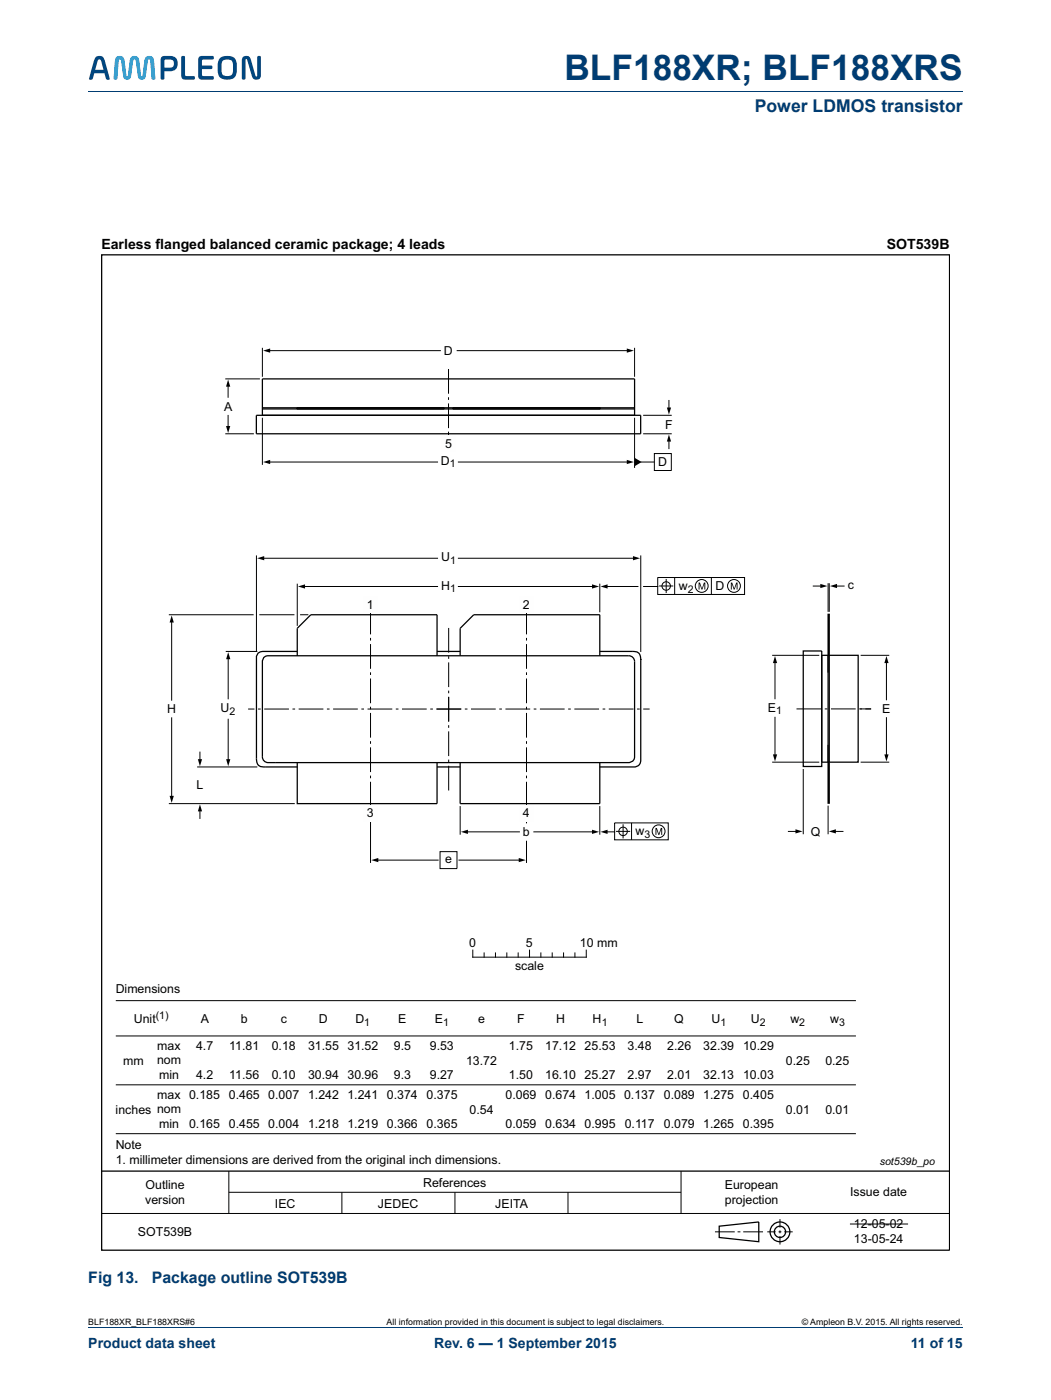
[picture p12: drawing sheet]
<svg xmlns="http://www.w3.org/2000/svg" width="210mm" height="280mm" viewBox="0 0 210 280" stroke-linecap="round" stroke-linejoin="round" font-family="sans-serif">
<path d="M17.6 18.3h174.7M17.6 265.3h174.7" fill="none" stroke="#003c72" stroke-width=".2"/>
<g fill="#00467f">
<path d="M36.2 11.3l.3-.1 .4 .1 .1 3.8 1.9 .2-.1 .6h-1.8a.71 .71 0 0 1-.8-.8z"/>
<path d="M39.8 11.4l.6-.2h2l.3 .1-.1 .6h-2l-.2 .1-.1 1.1h2l.1 .4-.1 .3h-2v1.1l.3 .3h2l.1 .6-.3 .1h-2a.71 .71 0 0 1-.8-.8v-3.1z"/>
<path d="M19.7 11.9l-.7 2h1.7l-.6-1.8-.1-.2zM19.1 11.4a1.15 1.15 0 0 1 1.3-.1 1.15 1.15 0 0 1 .6 1.1l.9 3.2-.1 .3-.6-.1-.3-1.2h-2.1l-.3 1.2-.7 .1v-.3l.9-3.2z"/>
<path d="M32.9 12l-.1 1.5h1.1a.82 .82 0 0 0 .8-.8 .82 .82 0 0 0-.8-.8zM32.3 11.4a3.4 3.4 0 0 1 2.8 .2 1.59 1.59 0 0 1 .3 1.7 1.59 1.59 0 0 1-1.5 .9h-1.1v1.6l-.4 .1-.3-.1v-3.8z"/>
<path d="M44.5 12.2a3.2 3.2 0 0 0 .1 2.8 1.19 1.19 0 0 0 1.3 .2 1.19 1.19 0 0 0 .6-1.2 2.2 2.2 0 0 0-.3-2l-1.1-.1zM43.9 11.7a2.36 2.36 0 0 1 3.2 .2 4.5 4.5 0 0 1-.2 3.5 2.35 2.35 0 0 1-3.2-.2 4.5 4.5 0 0 1 .2-3.5z"/>
</g>
<path d="M23.3 11.3a1 1 0 0 1 1.1 0 1 1 0 0 1 .5 .9l.3 2.8 .2 .3 .1-.3 .4-2.8a.97 .97 0 0 1 1-1 .97 .97 0 0 1 .9 1l.4 2.8 .1 .3 .2-.3 .3-2.8a.98 .98 0 0 1 1-1 .98 .98 0 0 1 1 1l.2 3.6-.4 .1-.3-.1-.3-3.6-.2-.3-.3 .3-.4 2.9a.8 .8 0 0 1-.8 .8 .8 .8 0 0 1-.8-.8l-.4-2.9-.2-.3-.3 .3-.4 2.9a.8 .8 0 0 1-.8 .8 .8 .8 0 0 1-.8-.8l-.4-2.9-.3-.3-.2 .3-.3 3.6-.4 .1-.3-.1 .2-3.6z" fill="#00a4e4"/>
<path d="M48.5 11.4a1.01 1.01 0 0 1 1.1-.1 1.01 1.01 0 0 1 .6 .8l.8 3.1 .2 .1 .2-.2v-3.8l.3-.1 .4 .1v3.7a.94 .94 0 0 1-.9 .9 .94 .94 0 0 1-1-.9l-.8-3.1-.2-.1-.2 .2v3.8l-.3 .1-.4-.1v-3.7z" fill="#00467f"/>
<g fill="none" stroke="#000" stroke-width=".2">
<path d="M51.2 111v19.3M52.5 111.6h34.9M59.4 116.6v8.5M60.6 117.2h26.8M91.5 117.2h27M91.5 111.6h35.2M119.8 116.6v5.7M121.1 117.2h6.3M128 111v19.3M128.5 117.2h2.9M131.4 115.4h17.3v3.4h-17.3zM131.6 117.1h2.9"/>
<path d="M133.1 115.7v2.8M134.7 115.4v3.4M142.1 115.4v3.4M162.4 117.1h1.7M165.4 116.5v5.8M165.6 116.5v5.8M166.9 117.1h1.7M33.7 122.8h17M34.3 124.1v15.8M45.1 130.2h6.3M45.6 131.4v8.2M51.8 122.8h7"/>
<path d="M59.9 122.8h1.7M74 121.8v5M74 127.5v.5M74 128.7v4.9M74 134.3v.6M74 135.6v4.9M89.6 125.5v4.9M89.6 131.1v.6M89.6 132.4v4.9M89.6 138v.5M89.6 139.2v5M105.2 121.8v5"/>
<path d="M105.2 127.5v.5M105.2 128.7v4.9M105.2 134.3v.6M105.2 135.6v4.9M154.2 130.9h9.4M154.8 132.2v7.4M171.9 130.9h5.7M177 132.2v7.6M34.3 143.4v15.9M39.4 153.3h12M39.9 150.3v1.7M45.6 143.7v8.3"/>
<path d="M49.5 141.7h1.3M51.5 141.7h.6M52.8 141.7h4.9M58.4 141.7h.5M59.6 141.7h5M65.3 141.7h.5M66.5 141.7h5M72.2 141.7h.5M73.4 141.7h4.9M74 141.2v.6M74 142.5v4.9M74 148.1v.5"/>
<path d="M74 149.3v5M74 155v.5M74 156.2v5M79 141.7h.6M80.3 141.7h4.9M85.9 141.7h.6M87.2 141.7h4.9M89.6 144.9v.5M89.6 146.1v5M89.6 151.8v.5M89.6 153v5M92.8 141.7h.6"/>
<path d="M94.1 141.7h4.9M99.7 141.7h.5M100.9 141.7h5M105.2 141.2v.6M105.2 142.5v4.9M105.2 148.1v.5M105.2 149.3v5M105.2 155v.5M105.2 156.2v5M106.6 141.7h.5M107.8 141.7h5M113.5 141.7h.5"/>
<path d="M114.7 141.7h4.9M120.4 141.7h.5M121.6 141.7h4.9M127.2 141.7h.6M128.5 141.7h1.2M154.2 152.3h9.4M154.8 143.3v7.7M159.1 141.7h4.9M160.4 153.7v13M164.7 141.7h.5M166 141.7h4.9M171.6 141.7h2.4"/>
<path d="M171.9 152.3h5.7M177 143.4v7.6M33.7 160.6h25.2M39.9 161.9v1.6M74 161.7v10.7M75.3 171.9h12.2M87.9 170.2h3.4v3.4h-3.4zM91.7 171.9h12.2M91.9 161.1v5.7M93.2 166.2h10.5M105.2 161.7v2.8M105.2 168v4.4"/>
<path d="M106.6 166.2h11.9M119.8 161.1v5.7M121.1 166.2h1.7M122.7 164.4h10.8v3.4h-10.8zM123 166.1h2.9M124.4 164.7v2.8M126.1 164.4v3.4M157.5 166.1h1.7M165.4 161v5.7M166.7 166.1h1.7M23.1 200h147.8M94.4 189.9v1.4h22.7v-1.4"/>
<path d="M96.7 190.4v.9M99 190.4v.9M101.2 190.4v.9M103.5 190.4v.9M105.8 189.9v1.4M108 190.4v.9M110.3 190.4v.9M112.6 190.4v.9M114.8 190.4v.9M23.1 207h147.8M23.1 216.8h147.8M23.1 226.5h147.8"/>
<path d="M45.7 234v8.5M45.7 238.2h90.3M68.3 238.2v4.3M90.9 238.2v4.3M113.4 238.2v4.3M136 234v8.5M20.3 242.5h169.3M142.8 246.2h3.9M147.3 246.2h.6M148.4 246.2h4M153.2 246.2h1.7M155.5 246.2h.6"/>
<path d="M155.8 245.9v.5M155.8 243.6v1.7M155.8 247v1.7M156.6 246.2h1.7M169.7 244.6h11.7"/>
<circle cx="133" cy="117.1" r=".85"/>
<circle cx="140.1" cy="117.1" r="1.28"/>
<circle cx="146.6" cy="117.1" r="1.28"/>
<circle cx="124.4" cy="166.1" r=".85"/>
<circle cx="131.5" cy="166.1" r="1.28"/>
</g>
<g fill="none" stroke="#000" stroke-width=".25">
<path d="M20.3 50.9h169.3v198.9h-169.3zM52.7 131.4l.3-.2 .6-.2h72a1.15 1.15 0 0 1 1.1 1.2v19a1.16 1.16 0 0 1-1.1 1.2h-72a1.15 1.15 0 0 1-1.2-1.2v-19zM59.4 130.2h-6.8a1.19 1.19 0 0 0-1.4 1.1v20.2a1.42 1.42 0 0 0 1.8 1.8h6.4M87.3 130.2h4.6M87.3 131v-8.2h-25.2l-2.7 2.8v5.4M119.8 130.2h6.4a1.41 1.41 0 0 1 1.8 1.7v-.2M119.8 131v-8.2h-25.2l-2.7 2.8v5.4M128 131.9v20a1.26 1.26 0 0 1-1.3 1.4h-6.9M160.4 130.1h3.7v23.1h-3.7zM165.4 134.4v-11.6h.2v37.7h-.2v-11.7M165.4 130.9h6v21.4h-6M165.4 130.9h-1.3v21.4h1.3"/>
<path d="M165.4 130.9v21.4M59.4 152.4v8.2h27.9v-8.2M87.3 153.3h4.6M119.8 152.4v8.2h-27.9v-8.2M20.3 234h169.3M143.6 245l7.9-.8v3.9l-7.9-.8z"/>
<circle cx="155.8" cy="246.2" r="1.13"/>
<circle cx="155.8" cy="246.2" r="1.98"/>
</g>
<g fill="#000">
<path d="M51.4 111.6l1.4-.5v.9zM59.5 117.2l1.4-.4v.8zM118.2 116.8l1.4 .4-1.4 .4zM119.9 117.2l1.4-.4v.8zM126.4 111.1l1.4 .5-1.4 .4zM139.5 116.4h.3l.4 1.2 .4-1.2h.3v1.4h-.2v-1.2l-.4 1.2h-.2l-.4-1.2v1.2h-.2zM146 116.4h.2l.4 1.2 .4-1.2h.3v1.4h-.2v-1.2l-.4 1.2h-.2l-.4-1.2v1.2h-.1zM163.8 116.7l1.4 .4-1.4 .4zM165.8 117.1l1.4-.4v.8zM34.3 123l.4 1.4h-.8zM45.6 130.3l.4 1.4h-.8zM154.8 131.1l.4 1.4h-.8z"/>
<path d="M177 131.1l.5 1.4h-.9zM33.9 159h.8l-.4 1.4zM39.5 151.7h.9l-.5 1.4zM45.2 151.7h.8l-.4 1.4zM154.4 150.7h.8l-.4 1.5zM176.6 150.7h.9l-.5 1.5zM39.9 160.7l.5 1.4h-.9zM74.1 171.9l1.5-.5v.9zM92 166.2l1.5-.4v.8zM103.6 171.4l1.4 .5-1.4 .4zM118.2 165.8l1.4 .4-1.4 .4zM119.9 166.2l1.4-.4v.8z"/>
<path d="M130.9 165.4h.3l.4 1.2 .4-1.2h.2v1.4h-.1v-1.1l-.4 1.1h-.2l-.4-1.1v1.1h-.2zM158.9 165.7l1.4 .4-1.4 .5zM165.5 166.1l1.4-.4v.9z"/>
</g>
<g fill="#fefefe">
<path d="M72.6 119.2h2.8v3.3h-2.8z"/>
<path d="M103.7 119.2h2.9v3.3h-2.9z"/>
<path d="M72.6 160.8h2.8v3.3h-2.8z"/>
<path d="M103.7 160.8h2.9v3.3h-2.9z"/>
</g>
<g fill="none" stroke="#000" stroke-width=".2">
<path d="M45 75.7h6.9M45.6 77v2.4M52.4 69.5v5.8M53.7 70.1h34.3M89.6 73.7v5M89.6 79.4v.5M91.3 70.1h34.2M126.7 69.5v5.8M45 86.7h5.7M45.6 83v2.4M52.4 83.5v9.4M53.7 92.3h33.7"/>
<path d="M89.6 86.4v2.2v-1.1M89.6 80.6v5M89.6 86.3v.5M91.5 92.3h34M126.7 83.5v10M127.9 92.3h2.8M128.4 86.7h5.8M128.4 83h5.8M130.7 90.6h3.4v3.4h-3.4zM133.6 80v1.7M133.6 88v1.6"/>
</g>
<path d="M45.6 75.9l.4 1.4h-.9zM52.5 70.1l1.5-.5v.9zM125.2 69.6l1.4 .5-1.4 .4zM45.1 85.1h.9l-.4 1.4zM52.5 92.3l1.5-.4v.8zM125.2 91.9l1.4 .4-1.4 .4zM126.7 91.5l1.4 .8-1.4 .9zM133.6 86.8l.4 1.4h-.8zM133.2 81.4h.8l-.4 1.4z" fill="#000"/>
<path d="M51.2 83h76.8v3.7h-76.8zM52.4 83v-7.3h74.3v7.3M52.4 81.7h74.3M52.4 81.5h74.3M59.3 81.5v.2M88.7 81.5v.2M90.4 81.5v.2M119.9 81.5v.2" fill="none" stroke="#000" stroke-width=".25"/>
<path d="M88.1 86.9h2.9v3.3h-2.9z" fill="#fefefe"/>
<text font-size="7" fill="#003c72" x="112.7" y="16">BLF188XR; BLF188XRS</text>
<text font-size="3.5" fill="#003c72" x="150.7" y="22.4">Power LDMOS transistor</text>
<g font-size="3.2" fill="#003c72">
<text x="17.6" y="256.3">Fig 13.</text>
<text x="30.3" y="256.3">Package outline SOT539B</text>
</g>
<g font-size="2.8">
<text x="20.2" y="49.7">Earless flanged balanced ceramic package; 4 leads</text>
<text x="177.1" y="49.7">SOT539B</text>
</g>
<g font-size="2.8" fill="#003c72">
<text x="17.6" y="269.3">Product data sheet</text>
<text x="86.7" y="269.3">Rev. 6 — 1 September 2015</text>
<text x="181.9" y="269.3">11 of 15</text>
</g>
<g font-size="2.5">
<text x="88.6" y="70.9">D</text>
<text x="44.8" y="82">A</text>
<text x="88.9" y="89.5">5</text>
<text x="132.8" y="85.7">F</text>
<text x="88.1" y="92.9">D</text>
<text x="131.4" y="93.2">D</text>
<text x="88.1" y="112.1">U</text>
<text x="88.1" y="117.8">H</text>
<text x="135.6" y="117.9">w</text>
<text x="142.9" y="117.9">D</text>
<text x="169.3" y="117.7">c</text>
<text x="73.3" y="121.7">1</text>
<text x="104.4" y="121.7">2</text>
<text x="33.4" y="142.6">H</text>
<text x="44.1" y="142.3">U</text>
<text x="153.3" y="142.2">E</text>
<text x="176.2" y="142.4">E</text>
<text x="39.2" y="157.7">L</text>
<text x="73.3" y="163.3">3</text>
<text x="104.4" y="163.3">4</text>
<text x="104.4" y="167.1">b</text>
<text x="126.9" y="166.9">w</text>
<text x="161.9" y="167">Q</text>
<text x="88.9" y="172.5">e</text>
<text x="93.7" y="189.2">0</text>
<text x="105" y="189.2">5</text>
<text x="115.8" y="189.2">10 mm</text>
<text x="102.9" y="193.9">scale</text>
<text x="23.1" y="198.5">Dimensions</text>
<text x="26.7" y="204.4">Unit</text>
<text x="31.4" y="209.7">max</text>
<text x="39.2" y="209.7">4.7</text>
<text x="40.1" y="204.4">A</text>
<text x="45.8" y="209.7">11.81</text>
<text x="48.1" y="204.4">b</text>
<text x="54.3" y="209.7">0.18</text>
<text x="56.1" y="204.4">c</text>
<text x="61.5" y="209.7">31.55</text>
<text x="63.7" y="204.4">D</text>
<text x="69.4" y="209.7">31.52</text>
<text x="71" y="204.4">D</text>
<text x="78.7" y="209.7">9.5</text>
<text x="79.6" y="204.4">E</text>
<text x="85.8" y="209.7">9.53</text>
<text x="86.9" y="204.4">E</text>
<text x="95.5" y="204.4">e</text>
<text x="101.7" y="209.7">1.75</text>
<text x="103.3" y="204.4">F</text>
<text x="108.9" y="209.7">17.12</text>
<text x="111.1" y="204.4">H</text>
<text x="116.8" y="209.7">25.53</text>
<text x="118.4" y="204.4">H</text>
<text x="125.3" y="209.7">3.48</text>
<text x="127.1" y="204.4">L</text>
<text x="133.3" y="209.7">2.26</text>
<text x="134.7" y="204.4">Q</text>
<text x="140.5" y="209.7">32.39</text>
<text x="142.1" y="204.4">U</text>
<text x="148.4" y="209.7">10.29</text>
<text x="150" y="204.4">U</text>
<text x="157.9" y="204.4">w</text>
<text x="165.8" y="204.4">w</text>
<text x="24.6" y="212.7">mm</text>
<text x="31.4" y="212.7">nom</text>
<text x="31.8" y="215.7">min</text>
<text x="39.2" y="215.7">4.2</text>
<text x="45.8" y="215.7">11.56</text>
<text x="54.3" y="215.7">0.10</text>
<text x="61.5" y="215.7">30.94</text>
<text x="69.4" y="215.7">30.96</text>
<text x="78.7" y="215.7">9.3</text>
<text x="85.8" y="215.7">9.27</text>
<text x="93.1" y="212.7">13.72</text>
<text x="101.7" y="215.7">1.50</text>
<text x="108.9" y="215.7">16.10</text>
<text x="116.8" y="215.7">25.27</text>
<text x="125.3" y="215.7">2.97</text>
<text x="133.3" y="215.7">2.01</text>
<text x="140.5" y="215.7">32.13</text>
<text x="148.4" y="215.7">10.03</text>
<text x="157" y="212.7">0.25</text>
<text x="164.8" y="212.7">0.25</text>
<text x="31.4" y="219.5">max 0.185</text>
<text x="45.7" y="219.5">0.465</text>
<text x="53.6" y="219.5">0.007</text>
<text x="61.5" y="219.5">1.242</text>
<text x="69.4" y="219.5">1.241</text>
<text x="77.3" y="219.5">0.374</text>
<text x="85.2" y="219.5">0.375</text>
<text x="101" y="219.5">0.069</text>
<text x="108.9" y="219.5">0.674</text>
<text x="116.8" y="219.5">1.005</text>
<text x="124.6" y="219.5">0.137</text>
<text x="132.6" y="219.5">0.089</text>
<text x="140.5" y="219.5">1.275</text>
<text x="148.4" y="219.5">0.405</text>
<text x="23.1" y="222.5">inches nom</text>
<text x="31.8" y="225.4">min</text>
<text x="37.8" y="225.4">0.165</text>
<text x="45.7" y="225.4">0.455</text>
<text x="53.6" y="225.4">0.004</text>
<text x="61.5" y="225.4">1.218</text>
<text x="69.4" y="225.4">1.219</text>
<text x="77.3" y="225.4">0.366</text>
<text x="85.2" y="225.4">0.365</text>
<text x="93.8" y="222.5">0.54</text>
<text x="101" y="225.4">0.059</text>
<text x="108.9" y="225.4">0.634</text>
<text x="116.8" y="225.4">0.995</text>
<text x="124.8" y="225.4">0.117</text>
<text x="132.6" y="225.4">0.079</text>
<text x="140.5" y="225.4">1.265</text>
<text x="148.4" y="225.4">0.395</text>
<text x="157" y="222.5">0.01</text>
<text x="164.8" y="222.5">0.01</text>
<text x="23.1" y="229.6">Note</text>
<text x="23.1" y="232.6">1. millimeter dimensions are derived from the original inch dimensions.</text>
<text x="29.1" y="237.6">Outline</text>
<text x="84.5" y="237.1">References</text>
<text x="144.8" y="237.6">European</text>
<text x="169.8" y="239.1">Issue date</text>
<text x="29" y="240.6">version</text>
<text x="54.9" y="241.3">IEC</text>
<text x="75.5" y="241.3">JEDEC</text>
<text x="98.9" y="241.3">JEITA</text>
<text x="144.8" y="240.6">projection</text>
<text x="170.6" y="245.4">12-05-02</text>
<text x="27.5" y="247">SOT539B</text>
<text x="170.6" y="248.4">13-05-24</text>
</g>
<g font-size="2.1">
<text x="89.8" y="93.4">1</text>
<text x="89.9" y="112.7">1</text>
<text x="89.9" y="118.3">1</text>
<text x="137.3" y="118.4">2</text>
<text x="45.8" y="142.8">2</text>
<text x="155" y="142.7">1</text>
<text x="128.7" y="167.5">3</text>
<text x="31.1" y="203.7">(1)</text>
<text x="72.8" y="204.9">1</text>
<text x="88.5" y="204.9">1</text>
<text x="120.2" y="204.9">1</text>
<text x="143.9" y="204.9">1</text>
<text x="151.8" y="204.9">2</text>
<text x="159.6" y="204.9">2</text>
<text x="167.6" y="204.9">3</text>
<text x="175.7" y="232.7">sot539b_po</text>
</g>
<g font-size="1.8">
<text x="17.6" y="264.7">BLF188XR_BLF188XRS#6</text>
<text x="77.2" y="264.7">All information provided in this document is subject to legal disclaimers.</text>
<text x="160.1" y="264.7">© Ampleon B.V. 2015. All rights reserved.</text>
</g>
</svg>
